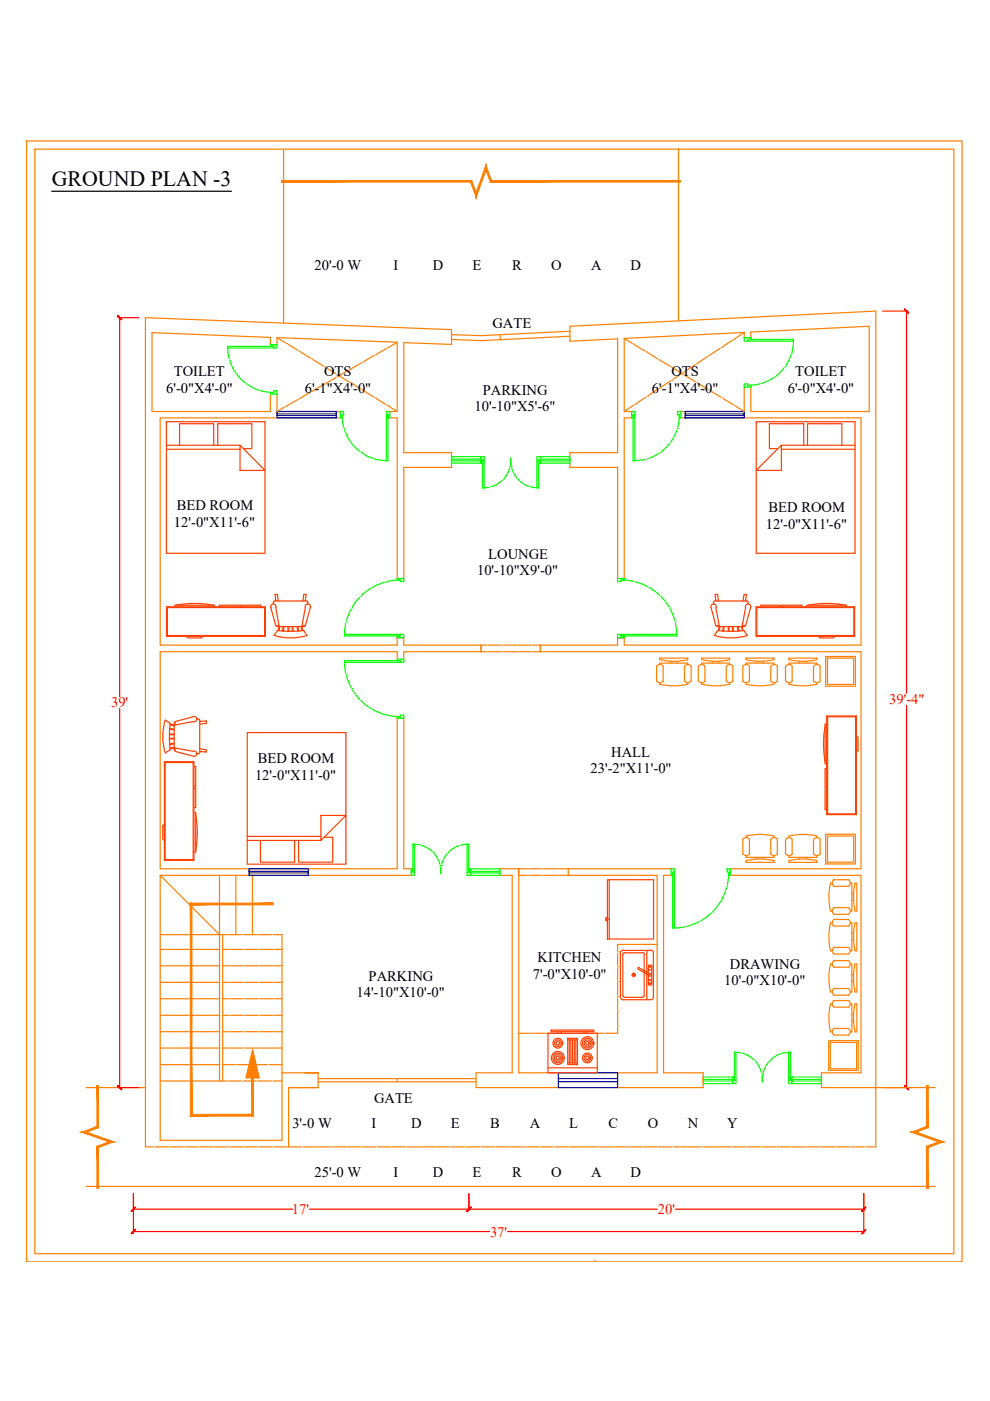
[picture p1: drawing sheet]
<svg xmlns="http://www.w3.org/2000/svg" width="210mm" height="297mm" viewBox="0 0 210 297" stroke-linecap="round" stroke-linejoin="round" font-family="sans-serif">
<!-- layer: DOOR -->
<g fill="none" stroke="#0f0" stroke-width=".25">
<path d="M48.3 73.8h9.8M48.7 76.4h.1M48.8 76.7l1.1 2.3M50.1 79.2h.1M50.3 79.5l1.7 1.7M58.1 73.8h.6v-.7h-1.4v.3h.8h-9.8v1.2l.3 1.5M58.1 73.4v.4M158.5 72.3h-.7v-.7h1.4v.4h-.7h9.7v1.2l-.3 1.4M158.5 72v.3M158.5 72.3h9.7M164.3 79.9h.1M166.3 77.9l-.4 .6-1.4 1.2"/>
<path d="M166.5 77.7h.1M167.7 75.2l-1.1 2.2M167.8 74.9h.1M52.3 81.4h.1M52.5 81.6l2.3 1.1M55.1 82.8h.1M55.4 82.9l2.7 .3M57.3 83.2h.8v-.4h.6v.8h-1.4zM72.2 87.2h.7v.7h-.4v.7h-.3zM72.5 87.9l.1 1.2 .3 1.5M73 90.9h.1M73 91.2l1.1 2.2"/>
<path d="M74.3 93.7h.1M74.5 93.9l1.8 1.8M76.6 95.9h.1M76.8 96.1l.9 .5 1.4 .6M79.3 97.3h.1M81.9 87.9v-.7h.7v1.4h-.3v-.7v9.8l-2.7-.3M81.9 87.9h.4M81.9 87.9v9.8M95.7 96.8h6.3v1.4h-6.3zM95.7 97.3h6.3M95.7 97.7h6.3M102 96.8h.7v.7h-.4v.7h-.3z"/>
<path d="M102.3 97.5v6l1.4-.2M102.7 97.5v6M108.1 99.2l-.3 .8-.9 1.4M108.1 98.9h.1M108.2 98.6l.1-1.4v1.4M108.4 98.9h.1M108.5 99.2l.3 .8 .8 1.4M113.8 96.8h.8v1.4h-.4v-.7h-.4zM113.8 97.5v6M114.2 97.5v6l-1.4-.2M114.6 96.8h6.2v1.4h-6.2zM114.6 97.3h6.2"/>
<path d="M114.6 97.7h6.2M134.3 87.9h.3M134.6 87.9v-.7h-.7v1.4h.4v-.7v9.8l2.6-.3M134.6 87.9v9.8M137.2 97.3h.1M139.8 96.1l-1 .5-1.3 .6M140 95.9h.1M142 93.9l-1.7 1.8M142.2 93.7h.1M143.5 91.2l-.5 1.3-.6 .9M143.6 90.9h.1M143.7 87.2h.7v1.4h-.4v-.7h-.3z"/>
<path d="M144 87.9v1.2l-.3 1.5M157.8 81.4h.7v.3h.7v.4h-1.4zM161.1 81.4l-1.4 .3h-1.2M161.4 81.3h.1M164 80.1l-2.2 1.1M104 103.2h.1M106.5 101.9l-1.3 .9-.8 .3M106.7 101.6h.1M109.8 101.6h.1M110 101.9l1.4 .9 .8 .3M112.5 103.2h.1M73 134.5h11.9"/>
<path d="M73.3 132.1l-.3 2.7h11.9M73.4 131.8h.1M74.4 129.2l-.9 2.3M74.6 128.9h.1M76.3 126.7l-1.6 2M76.5 126.4h.1M78.7 124.7l-2 1.5M79 124.5h.1M81.5 123.4l-2.3 1M81.8 123.4h.1M84.2 134.8h.7v-.3h.7v.7h-1.4zM84.2 122.6h1.4v.7h-.7v-.3h-.7z"/>
<path d="M84.2 139.7h1.4v.7h-.7v-.3h-.7zM84.9 123l-2.7 .3M131 134.5h.6v.3h.7v.4h-1.3zM131 122.6h1.3v.4h-.7v.3h-.6zM131.6 123l2.8 .3M131.6 134.5h11.9M134.7 123.4h.1M135 123.4l2.3 1M137.6 124.5h.1M137.9 124.7l1.9 1.5M140.1 126.4h.1M140.3 126.7l1.5 2"/>
<path d="M142 128.9h.1M142.1 129.2l1 2.3M143.1 131.8h.1M143.2 132.1l.3 2.7h-11.9M73 140.4h11.9M73.4 143.1h.1M73.5 143.4l.9 2.4M74.6 146h.1M74.7 146.3l1.6 2M76.5 148.5h.1M76.7 148.7l2 1.5M79 150.4h.1"/>
<path d="M79.2 150.5l2.3 1M81.8 151.6h.1M82.2 151.6l2.7 .3M84.2 151.9h.7v-.3h.7v.7h-1.4zM84.9 140.1h-11.9l.3 2.7M87.9 179v5.9M88.9 179.1l-1.4-.1v5.9M89.2 179.2h.1M89.5 179.3l.9 .3 1.3 1M97.3 179.3l-.8 .3-1.3 1M97.7 179.2h.1M98 179.1l1.4-.1v5.9"/>
<path d="M99 179v5.9M87.2 184.2h.3v.7h.4v.7h-.7zM91.9 180.8h.1M92.1 181l.4 .5 .8 1.7M93.3 183.5h.1M93.4 183.8v1.5l.1-1.4M93.6 183.5h.1M94.8 181l-.9 1.4-.2 .8M95 180.8h.1M99.4 184.2h.3v1.4h-.7v-.7h.4zM99.7 184.2h6.3v1.4h-6.3zM99.7 185.1h6.3"/>
<path d="M99.7 184.7h6.3M142.3 184.2h.7v.7h-.4v.7h-.3zM142.6 184.9v11.9l2.7-.3M143 184.9v11.9M145.6 196.4h.1M148.3 195.4l-2.3 .9M148.6 195.2h.1M150.8 193.5l-2 1.6M151.1 193.3h.1M152.8 191.1l-1.5 2M152.9 190.8h.1M154 188.3l-.9 2.3"/>
<path d="M154.1 188h.1M154.1 184.2h.7v1.4h-.3v-.7h-.4zM154.5 184.9l-.3 2.7M149.1 228.3h6.3v1.4h-6.3zM149.1 229.2h6.3M149.1 228.9h6.3M155.4 228.3h.3v.7h.4v.7h-.7zM156.1 223.1v5.9M157.1 223.3l-1.4-.2v5.9M157.4 223.3h.1M157.7 223.4l1.7 .8 .4 .5M160.1 224.9h.1"/>
<path d="M160.3 225.1l.9 1.4 .2 .8M161.5 227.7h.1M161.6 228v1.4l.1-1.4M161.8 227.7h.1M163 225.2l-.9 1.3-.3 .9M163.2 224.9h.1M165.5 223.4l-.8 .3-1.3 1M165.8 223.3h.1M166.2 223.3l1.4-.2v5.9M167.2 223.1v5.9M167.6 228.3h.3v1.4h-.7v-.7h.4zM167.9 228.3h6.3v1.4h-6.3z"/>
<path d="M167.9 229.2h6.3M167.9 228.9h6.3"/>
</g>
<!-- layer: WALL -->
<g fill="none" stroke="#ff7f00" stroke-width=".25">
<path d="M5.6 29.9h198.4v237.6h-198.4zM7.4 31.6h194.8v234.2h-194.8zM60.1 31.7v36.8M143.9 31.5v36.5M58.7 71.6v1.5h-1.4v-1.6l-25.1-1v16.7h25.1v-3.6h1.4v3.6M58.7 71.6l25.5 1M58.7 71.6l1.8 1.1M60.8 72.8h.1M61.1 73l2.1 1.3M63.4 74.5h.1M63.7 74.6l2.1 1.3M66.1 76.1h.1"/>
<path d="M66.4 76.3l2.2 1.3M68.8 77.8h.1M69.1 77.9l2.1 1.3M71.5 79.9h.1M71.5 79.4h.1M71.7 79.6l2.2 1.3M73.9 78.5l-2.2 1.3M74.2 78.4h.1M76.6 76.9l-2.1 1.3M76.9 76.8h.1M79.3 75.4l-2.1 1.2M79.6 75.2h.1"/>
<path d="M82.1 73.8l-2.2 1.3M82.4 73.7h.1M84.2 72.6v14.6M84.2 72.6l-1.6 .9M106 71l.1 1M120.8 70.2l-18.8 1-6.3-.2M120.8 71.3l-18.8 .9-6.3-.2M132.3 71.8v15.4M132.3 71.8l1.8 1M134.3 73h.1M134.6 73.2l2.2 1.2M137 74.6h.1"/>
<path d="M137.3 74.8l2.1 1.3M139.7 76.2h.1M140 76.4l2.1 1.3M142.4 77.9h.1M142.6 78l2.2 1.3M144.8 79l-2.1 1.4M145 78.9h.1M145 79.5h.1M145.3 79.7l2.2 1.2M147.4 77.3l-2.1 1.4M147.7 77.1h.1M150 75.6l-2 1.4"/>
<path d="M150.3 75.4h.1M152.7 73.9l-2.1 1.3M152.9 73.7h.1M155.3 72.1l-2.1 1.4M155.5 72h.1M157.8 70.5v1.1h1.4v-1.2l25.1-1.2v18h-25.1v-5.1h-1.4v5.1M157.8 70.5l-25.5 1.3M157.8 70.5l-2 1.3M58.7 87.2h14.2M60.3 86.3l-1.6 .9M60.6 86.1h.1M63 84.8l-2.2 1.2"/>
<path d="M63.3 84.6h.1M65.8 83.2l-2.2 1.3M66 83h.1M68.5 81.6l-2.2 1.3M68.8 81.4h.1M71.2 80.1l-2.2 1.2M72.5 88.6h-38.5v48.2h50.2v-1.6h1.4v1.6h17.7M74.1 81.1h.1M74.4 81.2l2.2 1.3M76.8 82.7h.1M77.1 82.8l2.1 1.4M79.5 84.3h.1"/>
<path d="M79.8 84.5l2.1 1.3M81.9 88.6h2.3v34h1.4v-23.5h10.1v-3.1h-10.1v-23.4l10.1 .4v-3.1l-64.9-2.5v175.8h1.8M81.9 87.2h2.3M82.2 86h.1M82.4 86.1l1.8 1.1M132.3 87.2h2.3M133.9 87.2v1.4M134.3 85.9l-2 1.3M134.6 85.8h.1M134.6 88.6h-2.3v34h-1.3v-23.5h-10.2v-3.1h10.2v-24.2l-10.2 .5v-3.1l64.9-3.2v164.6h-11.5v-3.1h8.4v-41.9h-27.8v-1.4h27.8v-46h-68v-1.4h16.4v-1.6h1.3v1.6h50.3v-48.2h-38.6M136.9 84.2l-2.1 1.4M137.2 84h.1"/>
<path d="M139.5 82.5l-2 1.4M139.8 82.3h.1M142.2 80.8l-2.1 1.3M142.4 80.6h.1M143.7 87.2h14.1M144.4 87.2v1.4M147.8 81.1h.1M148 81.3l2.2 1.3M150.4 82.8h.1M150.7 82.9l2.1 1.3M153.1 84.4h.1M153.4 84.5l2.1 1.4"/>
<path d="M155.8 86h.1M156.1 86.2l1.7 1M103.3 138.2h-1.3v-1.4v1.4h-16.4v1.5h-1.4v-1.5h-50.2v46h50.2v-31.9h1.4v31.9h1.6v1.4h-53.2M103.6 138.2h.1M103.6 136.8h.1M103.9 138.2h2.5M103.9 136.8h2.5M106.7 138.2h.1M106.7 136.8h.1M107 138.2h2.5M107 136.8h2.5M109.8 138.2h.1"/>
<path d="M109.8 136.8h.1M110.2 138.2h2.5M110.2 136.8h2.5M113 138.2h.1M113 136.8h.1M113.3 136.8h1.3v1.4h-1.3M139.9 139.5h5.9v.4a12.8 12.8 0 0 1-5.9 0zM148.8 139.5h5.9v.4a12.8 12.8 0 0 1-5.9 0zM158.2 139.5h5.9v.4a12.8 12.8 0 0 1-5.9 0zM167.3 139.5h5.9v.4a12.8 12.8 0 0 1-5.9 0zM175.1 139.2h6.3v6.3h-6.3zM175.4 139.5h5.6v5.6h-5.6z"/>
<path d="M139.2 141.3v3.1a.87 .87 0 0 0 1.4 0v-3.1M139.2 141.2a.87 .87 0 0 1 1.4 0M139.9 140.9v-.3h5.9v.3M139.9 144.7v.4M139.9 145.1a12.8 12.8 0 0 0 5.9 0M142.2 140.2v.4M143.6 140.2v.4M145.1 141.3v3.1a.87 .87 0 0 0 1.4 0v-3.1M145.1 141.2a.87 .87 0 0 1 1.4 0M145.8 144.7v.4M148.1 141.3v3.1M148.1 141.2a.87 .87 0 0 1 1.4 0"/>
<path d="M148.8 140.9v-.3h5.9v.3M148.8 144.7v.4M148.8 145.1a12.8 12.8 0 0 0 5.9 0M149.5 141.3v3.1a.87 .87 0 0 1-1.4 0M151 140.2v.4M152.4 140.2v.4M154 141.3v3.1M154 144.4a.87 .87 0 0 0 1.4 0M154 141.2a.87 .87 0 0 1 1.4 0M154.7 144.7v.4M155.4 141.3v3.1M157.5 141.3v3.1a.87 .87 0 0 0 1.4 0v-3.1"/>
<path d="M157.5 141.2a.87 .87 0 0 1 1.4 0M158.2 140.9v-.3h5.9v.3M158.2 144.7v.4M158.2 145.1a12.8 12.8 0 0 0 5.9 0M160.5 140.2v.4M161.9 140.2v.4M163.4 141.3v3.1a.87 .87 0 0 0 1.4 0v-3.1M163.4 141.2a.87 .87 0 0 1 1.4 0M164.1 144.7v.4M166.6 141.3v3.1M166.6 141.2a.87 .87 0 0 1 1.4 0M167.3 140.9v-.3h5.9v.3"/>
<path d="M167.3 144.7v.4M167.3 145.1a12.8 12.8 0 0 0 5.9 0M168 141.3v3.1a.87 .87 0 0 1-1.4 0M169.5 140.2v.4M170.9 140.2v.4M172.5 141.3v3.1M172.5 144.4a.87 .87 0 0 0 1.4 0M172.5 141.2a.87 .87 0 0 1 1.4 0M173.2 144.7v.4M173.9 141.3v3.1M157.5 178v3.1M157.5 177.9a.87 .87 0 0 1 1.4 0"/>
<path d="M158.2 177.6v-.3a12.8 12.8 0 0 1 5.9 0v.3M158.9 178v3.1M163.4 178v3.1M163.4 177.9a.87 .87 0 0 1 1.4 0M164.8 178v3.1M166.6 178v3.1M166.6 177.9a.87 .87 0 0 1 1.4 0M167.3 177.6v-.3a12.8 12.8 0 0 1 5.9 0v.3M168 178v3.1M172.5 178v3.1M172.5 177.9a.87 .87 0 0 1 1.4 0M173.9 178v3.1"/>
<path d="M175.1 176.9h6.3v6.3h-6.3zM175.4 177.2h5.6v5.6h-5.6zM34 185.6v56.2h25.8v-43.6h-1.6M34 198.2h14.1M34 185.6l12.5 12.6M46.5 185.6v43.6M47.2 198.2v31M48.4 198.2h.1M48.8 198.2h2.5M50 185.6v12.6M51.6 198.2h.1M51.9 198.2h2.5"/>
<path d="M53.5 185.6v12.6M54.8 198.2h.1M55 198.2h2.5M57.9 198.2h.1M111.8 185.6h-1.8v-1.4v43.3h29.3v-41.9h-18.8M111.8 184.2h-5.8v1.4h2.6v41.9h-7.7v3.1h48.2v-3.1h-8.4v-41.9h1.6v-1.4h-21.8M112.1 185.6h.1M112.1 184.2h.1M112.4 185.6h2.5M112.4 184.2h2.5M115.2 185.6h.1M115.2 184.2h.1"/>
<path d="M115.5 185.6h2.6M115.5 184.2h2.6M118.4 185.6h.1M118.4 184.2h.1M118.7 184.2h1.8v1.4h-1.8M157.5 181.1a.87 .87 0 0 0 1.4 0M158.2 181.4v.4h5.9v-.4M158.2 182.5v.3h5.9v-.3M158.2 182.5a12.8 12.8 0 0 1 5.9 0M160.5 181.8v.4M161.9 181.8v.4M163.4 181.1a.87 .87 0 0 0 1.4 0"/>
<path d="M166.6 181.1a.87 .87 0 0 0 1.4 0M167.3 181.4v.4h5.9v-.4M167.3 182.5v.3h5.9v-.3M167.3 182.5a12.8 12.8 0 0 1 5.9 0M169.5 181.8v.4M170.9 181.8v.4M172.5 181.1a.87 .87 0 0 0 1.4 0M176.4 195.7l-.3-.1a12.8 12.8 0 0 0 0 6h.3M176.4 187.2h-.3a12.8 12.8 0 0 0 0 5.9l.3 .1M176.8 194.9h3.1a.87 .87 0 0 1 0 1.4h-3.1M176.8 186.5h3.1a.87 .87 0 0 1 0 1.4h-3.1M176.8 192.4l3.1 .1a.87 .87 0 0 1 0 1.3h-3.1"/>
<path d="M176.8 194.9a.87 .87 0 0 0 0 1.4M176.8 186.5a.87 .87 0 0 0 0 1.4M176.8 192.5a.87 .87 0 0 0 0 1.3M180.3 187.2h.3v6h-.3M180.3 195.7h.3v5.9h-.3M180.6 197.9h.3M180.6 199.3h.4M180.6 189.5h.3M180.6 190.9h.4M181.3 195.7h.4v5.9h-.4a13.1 13.1 0 0 1 0-5.9zM181.3 187.2h.4v6h-.4a13.1 13.1 0 0 1 0-6zM34 201.3h12.5"/>
<path d="M34 204.8h12.5M34 208.3h12.5M34 211.8h12.5M34 215.3h12.5M34 218.7h12.5M47.2 201.3h1.3M47.2 204.8h1.3M47.2 208.3h1.3M47.2 211.8h1.3M47.2 215.3h1.3M47.2 218.7h1.3M48.8 201.3h.1"/>
<path d="M48.8 204.8h.1M48.8 208.3h.1M48.8 211.8h.1M48.8 215.3h.1M48.8 218.7h.1M49.1 201.3h2.5M49.1 204.8h2.5M49.1 208.3h2.5M49.1 211.8h2.5M49.1 215.3h2.5M49.1 218.7h2.5M52 201.3h.1"/>
<path d="M52 204.8h.1M52 208.3h.1M52 211.8h.1M52 215.3h.1M52 218.7h.1M52.3 201.3h2.5M52.3 204.8h2.5M52.3 208.3h2.5M52.3 211.8h2.5M52.3 215.3h2.5M52.3 218.7h2.5M55.1 201.3h.1"/>
<path d="M55.1 204.8h.1M55.1 208.3h.1M55.1 211.8h.1M55.1 215.3h.1M55.1 218.7h.1M55.4 201.3h2.5M55.4 204.8h2.5M55.4 208.3h2.5M55.4 211.8h2.5M55.4 215.3h2.5M55.4 218.7h2.5M58.2 201.3h.1"/>
<path d="M58.2 204.8h.1M58.2 208.3h.1M58.2 211.8h.1M58.2 215.3h.1M58.2 218.7h.1M58.5 201.3h1.3M58.5 204.8h1.3M58.5 208.3h1.3M58.5 211.8h1.3M58.5 215.3h1.3M58.5 218.7h1.3M110 219.1h2.3"/>
<path d="M112.6 219.1h.1M113 219.1h2.5M115.8 219.1h.1M116.1 219.1h2.5M118.9 219.1h.1M119.2 219.1h2.5M122.1 219.1h.1M122.4 219.1h2.5M125.2 219.1h.1M125.5 219.1h2.5M128.3 219.1h.1M131 217.5h.1"/>
<path d="M131 214.4h.1M131 211.2h.1M131 208.1h.1M131 205h.1M131 201.8h.1M131 202.1v2.5M131 205.3v2.5M131 208.4v2.5M131 211.5v2.6M131 214.7v2.5M131 217.8v1.3h-2.4M139.3 200.2h-8.3v1.3"/>
<path d="M176.1 212.9h.3M176.1 210.3h.3M176.1 212.8a12.8 12.8 0 0 0 0 6h.3M176.4 204.4h-.3a12.8 12.8 0 0 0 0 5.9M176.8 212.1h3.1a.87 .87 0 0 1 0 1.4h-3.1M176.8 218.1h3.1a.87 .87 0 0 1 0 1.4h-3.1M176.8 203.7h3.1a.87 .87 0 0 1 0 1.4h-3.1M176.8 209.6h3.1a.87 .87 0 0 1 0 1.4h-3.1M176.8 200.9h3.1a.87 .87 0 0 1 0 1.4h-3.1M176.8 212.1a.87 .87 0 0 0 0 1.4M176.8 218.1a.87 .87 0 0 0 0 1.4M176.8 203.7a.87 .87 0 0 0 0 1.4"/>
<path d="M176.8 209.6a.87 .87 0 0 0 0 1.4M176.8 200.9a.87 .87 0 0 0 0 1.4M180.3 212.9h.3v5.9h-.3M180.3 204.4h.3v5.9h-.3M180.6 215.1h.3M180.6 216.5h.4M180.6 206.6h.3M180.6 208h.4M181.3 212.9h.4v5.9h-.4a13.1 13.1 0 0 1 0-5.9zM181.3 204.4h.4v5.9h-.4a13.1 13.1 0 0 1 0-5.9zM18.3 230.6h12.5M34 222.2h12.5"/>
<path d="M34 225.7h12.5M34 229.2h14.1M47.2 222.2h1.3M47.2 225.7h2.5M48.4 229.2h.1M48.8 222.2h.1M48.8 229.2h2.5M49.1 222.2h2.5M50.1 225.7h.1M50.3 225.7h2.5M51.6 229.2h.1M51.9 229.2h2.5"/>
<path d="M52 222.2h.1M52.3 222.2h2.5M53.6 222.6l1.3 5.9h-2.7zM54.2 225.7h2.5M54.8 229.2h.1M55 229.2h2.5M55.1 222.2h.1M55.4 222.2h2.5M57 225.7h.1M57.3 225.7h2.5M57.9 229.2h.1M58.2 229.2h1.6"/>
<path d="M58.2 222.2h.1M58.5 222.2h1.3M59.8 227.5h7.7h-2.8M61.2 230.6v12.6M67.5 230.6h-6.3h6.3M67.5 227.5v3.1M67.5 229.4h33.4M67.5 228.7h33.4M84.2 228.7v.7M175.7 220.6h6.3v6.3h-6.3zM176 221h5.6v5.6h-5.6zM198.3 230.6h-12.6v12.6h-1.8"/>
<path d="M18.3 251.5h180M32.9 243.2h.1M33.2 243.2h2.5M36.1 243.2h.1M36.4 243.2h2.5M39.2 243.2h.1M39.5 243.2h2.6M42.3 243.2h.1M42.6 243.2h2.6M45.5 243.2h.1M45.8 243.2h2.5M48.6 243.2h.1"/>
<path d="M49 243.2h2.4M51.8 243.2h.1M52.1 243.2h2.5M54.9 243.2h.1M55.2 243.2h2.5M58.1 243.2h.1M58.3 243.2h2.6M61.2 243.2h.1M61.5 243.2h2.5M64.3 243.2h.1M64.7 243.2h2.5M67.5 243.2h.1"/>
<path d="M67.8 243.2h2.5M70.6 243.2h.1M70.9 243.2h2.5M73.8 243.2h.1M74.1 243.2h2.5M76.9 243.2h.1M77.2 243.2h2.5M80 243.2h.1M80.3 243.2h2.6M83.2 243.2h.1M83.5 243.2h2.5M86.3 243.2h.1"/>
<path d="M86.6 243.2h2.5M89.4 243.2h.1M89.8 243.2h2.5M92.6 243.2h.1M92.9 243.2h2.5M95.7 243.2h.1M96 243.2h2.5M98.9 243.2h.1M99.2 243.2h2.5M102 243.2h.1M102.3 243.2h2.5M105.1 243.2h.1"/>
<path d="M105.5 243.2h2.5M108.3 243.2h.1M108.6 243.2h2.5M111.4 243.2h.1M111.7 243.2h2.5M114.6 243.2h.1M114.9 243.2h2.5M117.7 243.2h.1M118 243.2h2.5M120.8 243.2h.1M121.1 243.2h2.6M124 243.2h.1"/>
<path d="M124.3 243.2h2.5M127.1 243.2h.1M127.4 243.2h2.5M130.2 243.2h.1M130.6 243.2h2.5M133.4 243.2h.1M133.7 243.2h2.5M136.5 243.2h.1M136.8 243.2h2.5M139.7 243.2h.1M140 243.2h2.5M142.8 243.2h.1"/>
<path d="M143.1 243.2h2.5M145.9 243.2h.1M146.2 243.2h2.6M149.1 243.2h.1M149.4 243.2h2.5M152.2 243.2h.1M152.5 243.2h2.5M155.4 243.2h.1M155.7 243.2h2.5M158.5 243.2h.1M158.8 243.2h2.5M161.6 243.2h.1"/>
<path d="M161.9 243.2h2.6M164.8 243.2h.1M165.1 243.2h2.5M167.9 243.2h.1M168.2 243.2h2.5M171 243.2h.1M171.4 243.2h2.5M174.2 243.2h.1M174.5 243.2h2.5M177.3 243.2h.1M177.6 243.2h2.5M180.5 243.2h.1"/>
<path d="M180.8 243.2h2.5M183.6 243.2h.1M126.1 267.3h.1"/>
</g>
<!-- layer: DIM -->
<g fill="none" stroke="#f00" stroke-width=".25">
<path d="M25 67.4h4.4M25.4 67.4v80.3M187.1 66h5.4M192.2 66v81M25.4 150.2v80.4M192.2 149.6v81M25 230.6h4.4M187.1 230.6h5.4M28.3 253.1v8.4M28.3 256.4h33.8M65.6 256.4h73.7M99.4 253.1v3.6"/>
<path d="M143.2 256.4h39.9M183.1 253.1v8.4M28.3 261.1h75.5M107.6 261.1h75.5"/>
</g>
<!-- layer: 0 -->
<g fill="#f00" stroke="#f00" stroke-width=".21">
<path d="M191.8 230.1l-.1 .1 1 .8zM191.7 230.2l1 .8-.1 .1z"/>
<path d="M191.7 65.6l.9 .8 .1-.1zM191.8 65.4l.9 .9-1-.7z"/>
<path d="M28.7 255.9l-.8 1 .9-.9zM27.8 256.8l.9-.9-.8 1z"/>
<path d="M98.9 256.8l.1 .1 .8-1zM99.8 255.9l.1 .1-.9 .9z"/>
<path d="M24.9 230.2l.9 .8-.8-.9zM24.9 230.2l.9 .8v.1z"/>
<path d="M24.9 67l.9 .8v-.1zM25 66.8l.8 .9-.9-.7z"/>
<path d="M99.8 255.9l-.8 1 .9-.9zM98.9 256.8l.9-.9-.8 1z"/>
<path d="M182.6 256.8l.2 .1 .7-1zM183.5 255.9l.1 .1-.8 .9z"/>
<path d="M28.7 260.6l-.8 1 .9-.9zM28.7 260.6l-.8 1-.1-.1z"/>
<path d="M182.6 261.5l.2 .1 .7-1zM183.5 260.6l.1 .1-.8 .9z"/>
</g>
<!-- layer: WALL -->
<g fill="#ff7f00" stroke="#ff7f00" stroke-width=".21">
<path d="M53.6 222.6l1.3 5.9h-2.7z"/>
<path d="M196.4 243v9h.4zM196.4 243l.4 .3v8.7zM196.4 243l.4 .3 2.2-1.2zM196.8 243.3l2.2-1.2h1zM193.3 240l5.7 2.1h1zM193.3 240h1l5.7 2.1zM193.3 240h1l2.1-1.2zM194.3 240l2.1-1.2 .4 .3zM196.4 230.2v8.6l.4 .3zM196.4 230.2h.4v8.9z"/>
<path d="M20.5 243v9h.4zM20.5 243l.4 .3v8.7zM20.5 243l.4 .3 2.2-1.2zM20.9 243.3l2.2-1.2h1zM17.3 240l5.8 2.1h1zM17.3 240h1l5.8 2.1zM17.3 240h1l2.2-1.2zM18.3 240l2.2-1.2 .4 .3zM20.5 230.2v8.6l.4 .3zM20.5 230.2h.4v8.9z"/>
<path d="M59.7 38.3v.3l40.3-.3zM59.7 38.6l40.3-.3-.2 .3zM100 38.3l-.2 .3 1.1 2.2zM99.8 38.6l1.1 2.2v1zM103.1 35.1l-2.2 5.7v1zM103.1 35.1v1l-2.2 5.7zM103.1 35.1v1l1.1 2.2zM103.1 36.1l1.1 2.2-.3 .3zM104.2 38.3l-.3 .3 40.4-.3zM103.9 38.6l40.4-.3v.3z"/>
<path d="M40.7 191.9h17.2v-.4zM40.4 191.5h17.5l-17.2 .4zM40.4 191.5l.3 44.8v-44.4zM40.4 191.5l.3 44.8-.3 .3zM40.7 236.3l-.3 .3 13-.3zM40.4 236.6l13-.3 .3 .3zM53.4 228.5v7.8l.3 .3zM53.4 228.5h.3v8.1z"/>
</g>
<!-- layer: TEXT -->
<path d="M11 40.6h38.1" fill="none" stroke="#000" stroke-width=".25"/>
<!-- layer: WIN -->
<path d="M58.7 87.2h12.6v1.4h-12.6zM58.7 88.1h12.6M58.7 87.8h12.6M145.3 87.2h12.5v1.4h-12.5zM145.3 88.1h12.5M145.3 87.8h12.5M52.8 184.2h12.6v1.4h-12.6zM52.8 185.1h12.6M52.8 184.7h12.6M118.4 227.5h12.6v3.1h-12.6zM118.4 229.4h12.6M118.4 228.7h12.6" fill="none" stroke="#00f" stroke-width=".25"/>
<!-- layer: FUR -->
<g fill="none" stroke="#ff3f00" stroke-width=".25">
<path d="M35.3 89.4h20.9v27.9h-20.9zM35.3 95.3h15.6M35.3 94.4h15.6M38.1 94.4v-4.6h7.2v4.6M46.2 94.4v-4.6h7.2v5.3h-1.8M50.9 94.4l5.3 5.3h-5.3zM160.3 89.4h21v27.9h-21zM160.3 99.7l5.4-5.3v5.3zM165.7 95.3h15.6M165.7 94.4h15.6M170.4 94.4v-4.6h-7.3v5.3h1.8M171.2 94.4v-4.6h7.3v4.6"/>
<path d="M35.3 128.7h21v6.2h-21zM35.5 128.8h20.6v5.9h-20.6zM37.1 128.7v-.4h8.3v.4M37.4 128.3a21.3 21.3 0 0 1 7.7 0M39.5 134.9l.3 .4h2.8l.4-.4M46.5 128.7v-.4h4.2v.4M51 128.7v-.4h4.2v.4M57.6 128.2a.57 .57 0 0 1 .7 0 .57 .57 0 0 1 .2 .6l.7 3.9h-.7l-1.1-3.9zM57.9 127.8l.1 .3M58.1 134.7a11.9 11.9 0 0 0 7 0l-.7-1-3.1 .2-2.5-.2-.7 1M58.3 127.4h6.6M58.3 127.4l-.3 .3"/>
<path d="M58.5 127.4l-.2-1.4h.5l.2 1.4M58.7 132.7v.1h5.8v-.1M59.2 132.8l-.2 .9M59.3 132.8l-.1 .9M60 132.8l-.1 1M60.2 132.8l-.1 1M61.1 132.8v1.1M61.3 132.8v1.1M61.9 132.8v1.1M62.1 132.8v1.1M63 132.8l.1 1M63.2 132.8l.1 1"/>
<path d="M63.9 132.8l.1 .9M64 132.8l.2 .9M64.2 127.4l.2-1.4h.5l-.2 1.4M64.9 127.4l.4 .3M65.2 127.8v.3M65.8 128.8a.57 .57 0 0 0-.5-.7 .57 .57 0 0 0-.6 .7l-.7 3.9h.7l1.1-3.9M151.5 134.7a11.9 11.9 0 0 0 6.9 0l-.6-1-2.5 .2-3.1-.2-.8 1M151.6 127.4h6.7M151.6 127.4l-.3 .2v.5M151.8 127.4l-.2-1.4h.6l.1 1.4M151.8 128.8a.57 .57 0 0 0-.5-.7 .57 .57 0 0 0-.5 .7l1 3.9h.7l-.7-3.9M152 132.7l.1 .1h5.7v-.1"/>
<path d="M152.5 132.8l-.2 .9M152.7 132.8l-.2 .9M153.4 132.8l-.2 1M153.6 132.8l-.2 1M154.4 132.8v1.1M154.6 132.8v1.1M155.3 132.8v1.1M155.5 132.8v1.1M156.4 132.8l.1 1M156.5 132.8l.2 1M157.2 132.8l.2 .9M157.4 132.8l.1 .9"/>
<path d="M157.5 127.4l.2-1.4h.6l-.2 1.4M158.3 127.4l.3 .3M158.6 127.8v.3M159.2 128.8a.57 .57 0 0 0-.6-.7 .57 .57 0 0 0-.5 .7l-.7 3.9h.7l1-3.9M160.3 128.7h20.9v6.2h-20.9zM160.5 128.8h20.5v5.9h-20.5zM161.3 128.7v-.4h4.2v.4M165.9 128.7v-.4h4.1v.4M171.1 128.7v-.4h8.4v.4M171.5 128.3a21.3 21.3 0 0 1 7.6 0M173.5 134.9l.4 .4h2.8l.3-.4M35.9 155.6h1"/>
<path d="M35.9 156.5h1M35.9 156.7h1M35.9 155.8h1M36 154.4l.9 .2M36 154.6l.9 .2M36 153.7l.9 .2M36.1 153.4l-1.1-.7a11.9 11.9 0 0 0 0 6.9l1.1-.6M36.1 153.5l.8 .2M36.1 153.4l-.2 3 .2 2.5M36.9 157.6l-.9 .1M36.9 157.7l-.9 .2M36.9 158.4l-.9 .2"/>
<path d="M36.9 158.6l-.8 .2M37.1 153.2l-.2 .1v5.7h.2M41 152l-3.9 1v.7l3.9-.7M41 151.9a.57 .57 0 0 1 .7 .6 .57 .57 0 0 1-.7 .5M41 159.2a.57 .57 0 0 1 .7 .6 .57 .57 0 0 1-.7 .5l-3.9-1v-.7l3.9 .7M42 152.5h-.3M42 152.4l.4 .4M42.3 153l1.4-.2v.6l-1.4 .1M42.3 158.8l1.4 .2v.5l-1.4-.2M42.3 152.8v6.7M42.4 159.4l-.2 .4h-.5M52.4 155.3h20.9v27.9h-20.9z"/>
<path d="M174.9 153.9a21.8 21.8 0 0 0 0 7.6M175.3 151.8h6.3v20.9h-6.3zM175.3 153.5h-.4v8.4h.4M175.5 152h5.9v20.6h-5.9zM181.6 156l.3 .3v2.8l-.3 .4M34.9 174.8l-.4 .3v2.8l.4 .3M34.9 161.5h6.2v20.9h-6.2zM35 161.7h6v20.5h-6zM41.1 162.5h.4v4.2h-.4M41.1 167.1h.4v4.1h-.4M41.1 172.3h.4v8.4h-.4M41.5 172.6a22.1 22.1 0 0 1 0 7.7"/>
<path d="M52.4 177.3h15.6M52.4 178.2h15.6M55.2 178.2v4.6h7.3v-4.6M68 172.9h5.3l-5.3 5.3zM68.7 177.5h1.8v5.3h-7.2v-4.6M175.3 167.5h-.4v4.2h.4M175.3 162.9h-.4v4.2h.4M128.5 194.9h.7M128.8 194.6h-.3v.6h.3M128.8 186.5h9.8v12.6h-9.8zM129.2 186.5v12.6M116.2 219.1h10.4v8.4h-10.4z"/>
<path d="M116.9 218.4h9v.3h-9zM118.3 218.7v.4M119 218.7v.4M123.8 218.7v.4M124.5 218.7v.4M132.1 202.4v8.7l.3 .3M132.1 201.5h5.9M132.1 201.5l-.5 .2-.1 .3v9.5l.3 .4 .3 .1M132.4 211.5h3.8M132.4 202h3.8M132.4 202l-.3 .3M135.3 205.5l2.3 1.3"/>
<path d="M135.5 205.2l2.2 1.3M135.5 205.1l-.2 .1v.3M136.3 202l.3 .3M136.6 202.4v8.7M136.6 211.1l-.3 .3M137.1 201.5v10.5M137.5 206.3v-1.7h.7v4.2h-.7v-2.1M137.7 205v-.2h.2v.2M137.7 208.4v.3h.2v-.3M138 201.5h.3l.2 .5v9.7l-.5 .3h-5.9M116.2 226.4h10.4M120.4 220.1h2v5.6h-2z"/>
<path d="M120.4 225.4h2M120.4 220.5h2M120.7 220.5v4.9M121 220.5v4.9M121.4 220.5v4.9M121.8 220.5v4.9M122.1 220.5v4.9"/>
<circle cx="134.4" cy="206.7" r=".19"/>
<circle cx="134.4" cy="206.7" r=".36"/>
<circle cx="137.8" cy="208.1" r=".36"/>
<circle cx="137.8" cy="206.7" r=".28"/>
<circle cx="137.8" cy="205.3" r=".36"/>
<circle cx="118.3" cy="224.3" r="1.38"/>
<circle cx="118.3" cy="224.3" r="1.04"/>
<circle cx="118.3" cy="221.2" r="1.04"/>
<circle cx="118.3" cy="224.3" r=".7"/>
<circle cx="118.3" cy="221.2" r=".7"/>
<circle cx="118.3" cy="221.2" r=".36"/>
<circle cx="118.3" cy="224.3" r=".36"/>
<circle cx="124.5" cy="221.2" r="1.38"/>
<circle cx="124.5" cy="224.3" r="1.04"/>
<circle cx="124.5" cy="221.2" r="1.04"/>
<circle cx="124.5" cy="224.3" r=".7"/>
<circle cx="124.5" cy="221.2" r=".7"/>
<circle cx="124.5" cy="224.3" r=".36"/>
<circle cx="124.5" cy="221.2" r=".36"/>
</g>
<text font-size="4.6" x="11" y="39.5">GROUND PLAN -3</text>
<g font-size="3.1">
<text x="66.7" y="57.1">20'-0 W</text>
<text x="83.4" y="57.1">I</text>
<text x="91.8" y="57.1">D</text>
<text x="100.2" y="57.1">E</text>
<text x="108.6" y="57.1">R</text>
<text x="116.9" y="57.1">O</text>
<text x="125.3" y="57.1">A</text>
<text x="133.7" y="57.1">D</text>
<text x="104.4" y="69.5">GATE</text>
<text x="35.2" y="83.3">6'-0&quot;X4'-0&quot;</text>
<text x="36.8" y="79.8">TOILET</text>
<text x="64.6" y="83.2">6'-1&quot;X4'-0&quot;</text>
<text x="68.7" y="79.8">OTS</text>
<text x="102.4" y="83.7">PARKING</text>
<text x="138.2" y="83.2">6'-1&quot;X4'-0&quot;</text>
<text x="142.3" y="79.8">OTS</text>
<text x="167" y="83.3">6'-0&quot;X4'-0&quot;</text>
<text x="168.6" y="79.8">TOILET</text>
<text x="100.6" y="87.2">10'-10&quot;X5'-6&quot;</text>
<text x="36.9" y="111.6">12'-0&quot;X11'-6&quot;</text>
<text x="37.5" y="108.2">BED ROOM</text>
<text x="162.4" y="112.1">12'-0&quot;X11'-6&quot;</text>
<text x="163" y="108.6">BED ROOM</text>
<text x="103.5" y="118.4">LOUNGE</text>
<text x="101.1" y="122">10'-10&quot;X9'-0&quot;</text>
<text x="54.7" y="161.8">BED ROOM</text>
<text x="129.6" y="160.4">HALL</text>
<text x="54.1" y="165.4">12'-0&quot;X11'-0&quot;</text>
<text x="125.2" y="163.9">23'-2&quot;X11'-0&quot;</text>
<text x="78.2" y="208">PARKING</text>
<text x="113" y="207.6">7'-0&quot;X10'-0&quot;</text>
<text x="114" y="204">KITCHEN</text>
<text x="153.6" y="208.9">10'-0&quot;X10'-0&quot;</text>
<text x="154.7" y="205.4">DRAWING</text>
<text x="75.6" y="211.5">14'-10&quot;X10'-0&quot;</text>
<text x="79.3" y="233.9">GATE</text>
<text x="62" y="239.2">3'-0 W</text>
<text x="78.8" y="239.2">I</text>
<text x="87.2" y="239.2">D</text>
<text x="95.6" y="239.2">E</text>
<text x="103.9" y="239.2">B</text>
<text x="112.3" y="239.2">A</text>
<text x="120.7" y="239.2">L</text>
<text x="129" y="239.2">C</text>
<text x="137.3" y="239.2">O</text>
<text x="145.9" y="239.2">N</text>
<text x="154.2" y="239.2">Y</text>
<text x="66.7" y="249.5">25'-0 W</text>
<text x="83.4" y="249.5">I</text>
<text x="91.8" y="249.5">D</text>
<text x="100.2" y="249.5">E</text>
<text x="108.6" y="249.5">R</text>
<text x="116.9" y="249.5">O</text>
<text x="125.3" y="249.5">A</text>
<text x="133.7" y="249.5">D</text>
</g>
<g font-size="3.1" fill="#f00">
<text x="23.6" y="150">39'</text>
<text x="188.5" y="149.3">39'-4&quot;</text>
<text x="61.9" y="257.4">17'</text>
<text x="139.5" y="257.4">20'</text>
<text x="103.9" y="262.2">37'</text>
</g>
</svg>
